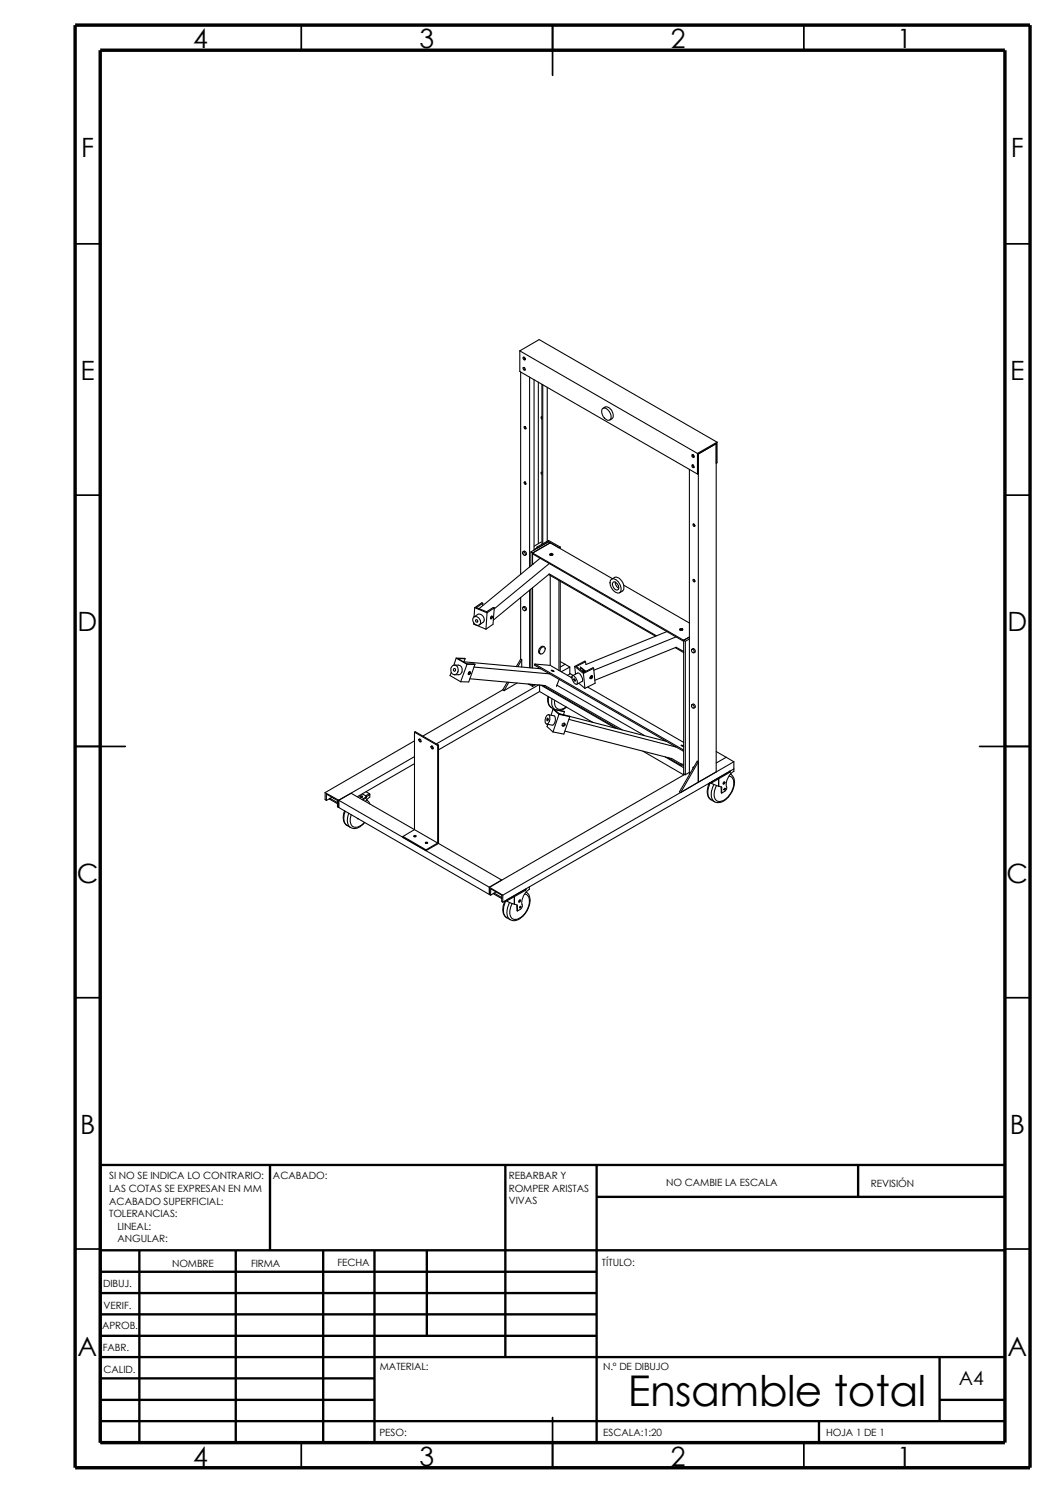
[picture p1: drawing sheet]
<svg xmlns="http://www.w3.org/2000/svg" width="210mm" height="297mm" viewBox="0 0 210 297" stroke-linecap="round" stroke-linejoin="round" font-family="sans-serif">
<g fill="none" stroke="#000" stroke-width=".34">
<path d="M59.9 5v5M109.9 5v10M159.9 5v5M14.9 48.5h5M199.9 48.5h5M14.9 98.5h5M199.9 98.5h5M14.9 148.5h10M194.9 148.5h10M14.9 198.5h5M199.9 198.5h5M14.9 248.5h5"/>
<path d="M199.9 248.5h5M59.9 287v5M109.9 282v10M159.9 287v5"/>
</g>
<g fill="none" stroke="#000" stroke-width=".47">
<path d="M53.7 231.8v17M100.5 231.8v38.2M118.7 231.8v55.2M118.7 238.1h81.2M170.7 231.8v6.3M199.9 231.8h-180v55.2M19.9 248.8h180M19.9 257.3h98.8M19.9 253h98.8M27.7 248.8v38.2M46.9 248.8v38.2M64.3 248.8v38.2"/>
<path d="M74.5 248.8v38.2M84.9 248.8v17M19.9 265.8h98.8M19.9 261.5h98.8M19.9 278.5h54.6M19.9 274.2h54.6M19.9 270h180M186.9 278.5h13M186.9 270v12.7M19.9 282.7h180M162.9 282.7v4.3"/>
</g>
<path d="M14.9 5h190v287h-190zM19.9 10h180v277h-180z" fill="none" stroke="#000" stroke-width=".68" stroke-linecap="butt"/>
<g fill="none" stroke="#000" stroke-width=".21">
<path d="M103.4 69.8l3.9-2.2 35.4 20.4M103.4 69.8l35.4 20.4M103.4 69.8v4.1l35.4 20.4M103.6 74v40.3M104.1 73.2a.28 .28 0 0 1 .4 .1 .28 .28 0 0 1-.2 .4zM104.1 71.1h.3a.26 .26 0 0 1 .2 .3 .26 .26 0 0 1-.3 .2 .26 .26 0 0 1-.2-.3zM104.2 71.1l.2 .4M104.2 73.1l.3 .5M104.3 71.3h.2M104.4 71.4l.1-.1-.1 .2M104.4 71.5h.1M105.4 75v37.8"/>
<path d="M106.3 75.5v34M107.1 76v32.1M107.8 76.5v31.8M108 76.5v31.7M108.9 77v30.7M104.3 96l.2-.1 .1 .5-.2-.1zM104.3 84.9l.3 .1v.3a.28 .28 0 0 1-.3-.1 .28 .28 0 0 1 0-.3zM104.4 84.9l.2 .4M104.4 95.9l.2 .4M107.8 82.9h-.1l.1 .5M107.8 94h-.1l.1 .4M119.8 81.4a.97 .97 0 0 1 1.5 .6l.1 .1a1.27 1.27 0 0 1 0 1.4 1.21 1.21 0 0 1-1.6-1l-.1-.4z"/>
<path d="M120 81.2l.4-.2a1.55 1.55 0 0 1 1.6 1.5l-.1 .6-.6 .5M137.2 93.4v60.7M137.7 90.5h.2a.24 .24 0 0 1 .2 .3 .24 .24 0 0 1-.2 .2l-.2-.2zM137.7 92.5a.4 .4 0 0 1 .3 .5h-.2zM137.8 90.7h.2M137.8 90.5l.2 .4M137.8 92.5l.1 .3 .2 .2M137.9 90.8l.1-.1v.2M138 90.9h.1M138.8 90.2v4.1M138.9 94.2l-.1 .1M142.5 88.3l-3.6 2v65.3"/>
<path d="M142.5 88.3v65.3l-3.6 2M142.5 88.3l-3.6 2M142.7 88l-3.9 2.2M142.7 88v4.1l-.2 .1M103.6 118.9v12.2M104 109.8h.2a.47 .47 0 0 1 .3 .7l-.4-.1zM104.1 109.8l.3-.1a.44 .44 0 0 1 .3 .4 .44 .44 0 0 1-.3 .4M105.4 117.4v15.4M105.6 109.8l.4 .2M105.6 109.8v2.8M105.6 117.2v15.7M106 110v2.3"/>
<path d="M106 116.9v16M106 110l30 17.4M106 110.2l30 17.4M106.1 112.2l-.1 .1M106.8 109l-.5 .3M106.8 108.8l2.3-1.3 2.4 1.3M106.8 108.8v.3M107.4 111.1l-12.1 10M107.7 107.8l-1.4 .9M109.1 107.8l2.1 1.2 .3-.2M109.1 107.8l-2 1.2-.3-.2M109.1 107.8l-3.5 2"/>
<path d="M109.1 107.8l.4 .2M109.1 114.3l21.3 12.3M109.3 112.1l-11 9.1M109.3 114.2l-11.1 9.2M109.3 114.2l21.3 12.3M109.4 110.2l.4-.1 .2 .2-.4 .2zM109.5 110.4h.5zM109.5 114.5v17.9M109.5 108l-3.5 2M109.5 108l12.4 7.1M109.5 110.4h.4M111.2 115.5v17.9"/>
<path d="M111.5 108.8v.3M111.5 115.7v17.8M121.7 115.2a1.72 1.72 0 0 1 1.8 1.6l.1 .6a.7 .7 0 0 1-.6 .6 .7 .7 0 0 1-.7-.3 1.78 1.78 0 0 1-.6-2.5zM121.7 115.2l.6-.3a1.71 1.71 0 0 1 1.8 1.6l-.1 .9-.7 .5M122 115.9a.91 .91 0 0 1 1.1 .9 .49 .49 0 0 1-.4 .6 .49 .49 0 0 1-.6-.4l-.3-.7zM122.4 115.9l.2 .6 .5 .5M122.4 115.8v.1M124.1 116.4l13.1 7.6M137.9 104.3h.2a.2 .2 0 0 1 .2 .2 .2 .2 0 0 1-.3 .2zM137.9 115.3a.23 .23 0 0 1 .3 .1 .23 .23 0 0 1-.2 .3zM138 104.3l.3 .3M138 115.3l.3 .4"/>
<path d="M138.2 104.5v.1M138.2 115.5v.2M89.8 133.8l-.3 .6 2.2 1.2M90 132.5a.84 .84 0 0 1 1 .2 .84 .84 0 0 1 .1 1.1 .7 .7 0 0 1-.8 .4 .7 .7 0 0 1-.6-.7v-.5zM90.3 133.1l.2-.1 .1 .4a.22 .22 0 0 1-.2 .2 .22 .22 0 0 1-.2-.2zM90.4 132.3l1 .1 .3 .2 .2 .5v.7l-.3 .4h-1.2M90.8 130.9l-.5 1.4M90.8 130.9l2.1 1.3M90.8 130.9l1.7 .2M92.2 131.7l15.4 1.4M92.5 131.1l-1.4-.1 1.8 1.1h1.4l.2 .1M92.5 131.1l-.2 .6"/>
<path d="M92.9 132.2l-1.2 3.4M92.9 132.2h1.6M93.3 133.7l-.1 .3M93.4 133.6l.2 .1v.2l-.3 .3-.1-.3zM93.4 133.6v.3l-.2 .2 .2-.3M93.5 135l15 1.4 15.3 8.8M94.2 122.9a.97 .97 0 0 1 1.2 .2 .97 .97 0 0 1 .1 1.1 .93 .93 0 0 1-1.4-.8zM94.2 123.9v.3l2.5 1M94.3 122.8l.7-.5a1 1 0 0 1 1.1 .4 1 1 0 0 1 0 1.1l-.7 .5M94.3 132.7l15 1.4M94.4 120.9l-.1 1.8M94.4 120.9l2.5 1"/>
<path d="M94.5 132.2l-1.2 3.5-1.6-.1M96.1 120l-1.3 .9 2 .8 1.3-.8h.2M96.1 120l-.3-.1-1.4 1M96.1 120l-.1 .5M96.9 121.9l-.2 3.3M97.7 122.7a.15 .15 0 0 1 .1-.1 .15 .15 0 0 1 .2 .1l-.1 .2a.17 .17 0 0 1-.1 .2 .17 .17 0 0 1-.2-.1zM97.8 122.6l-.2 .4M97.8 122.6l-.2 .5M97.8 122.6h.1M98.3 120.9l-1.4 1M98.3 120.9l-.2 3.3-1.4 1M100 137.2l.3 .2"/>
<path d="M100 137.2l-15.8 9.2M100.9 135.7l-.9 1.5M101.2 135.8l-.9 1.6M102.9 135.9l-2.6 1.5M103.6 131.1l.2 .2M103.6 131.1l-.9 1.5M103.8 131.3l-.8 1.3M103.8 131.3v1.4M104 120.9a.33 .33 0 0 1 .3-.1 .33 .33 0 0 1 .2 .4l-.1 .3-.3-.1zM104.1 120.8l.2-.1a.41 .41 0 0 1 .4 .3 .41 .41 0 0 1-.3 .5M105.1 136.1l.3 .1M105.4 136.1v.1"/>
<path d="M105.5 136.1l-.1 .1M105.6 136.1v.3l.4 .2M106 136.2v.4M106.4 132.1l29.6 17.1M106.4 132.1l3.1 .3M106.4 132.1l-.1 .2 29.7 17.2M106.5 136.2l-.5 .4M107.1 136.3l-20.3 11.7M107.4 137.6l10.5 6.1M107.4 136.3v1.3M107.4 137.6l-20.2 11.6M107.6 129a.48 .48 0 0 1 .7-.3 .48 .48 0 0 1 .1 .8l-.5 .5a.34 .34 0 0 1-.5-.1v-.4z"/>
<path d="M107.6 136.3l14.8 8.6M107.9 136.4l15 8.6M108.3 128.7a.89 .89 0 0 0-1.2 1l.2 .3 .2 .1M109 138.6l.1 1.4 .6 .8M109.1 138.6l.1 1.6 .5 .6M109.5 132.4l4.3 2.5M109.6 133.3h.3l.3 .3zM109.9 139l-.1 1.3 .6 .8-.7-.3M110.4 139.3a1.35 1.35 0 0 0 1.1 1.8l1.1-.5M110.8 136.3l17.4 10M111.3 135.2l-.6 1.4M111.5 131.6l.9 .6"/>
<path d="M112.4 132.2l-.9 .5M112.4 132.2l1 .5M113.4 134l.6 .4M113.4 132.7l-1.7 .9M113.4 132.7v1.4l-.5 .3M113.8 134.7h-.2M113.8 134.5a1.25 1.25 0 0 1 1 1.6 1.47 1.47 0 0 1-1-1.6zM113.9 134.5l1-.6h.3l.4 .5 .3 .7v.4l-1.1 .6M114.2 135l.2 .2v.4zM114.3 132.6l1.8 1.4M114.3 132.6l.2 1.5M115.1 135.9l1.3 1"/>
<path d="M115.4 132.7l1.1 .9M115.5 133.3v-.5l1 .8M116.1 133.3l-.2 .3M116.1 134l.3 2.9M116.1 133.8h.1M116.2 133.6l.1-.1-.3 .2M116.2 133.3l-.3 .3M116.4 133.5l-.2 .2M116.5 131.7l-.1-.2-2.1 1.1M116.5 131.7l-1.8 .9 1.4 1.2M116.9 136.7l19.1 11M117.5 134.6l.3-.1a.38 .38 0 0 1-.3 .5h-.1z"/>
<path d="M117.7 134.5l-.3 .3M117.8 134.5a.38 .38 0 0 1-.4 .4l.3-.2zM118.1 133l-2 1M118.1 133l-.1-.2-1.9 1M118.1 133l.3 2.9-2 1M132.7 125.6l-16.1 6.6-.1-.5M134.4 128.9l1.6 .9M134.5 126.7l-16.3 6.6M135.2 125.2l.5-.1 .1 .2-.4 .1zM135.3 125.3h.5zM135.4 125.4h.3M136 129.6l-1.5-.8-16.1 6.5"/>
<path d="M136 127.4l.4 .2M136 127.4v26.5l.4 .2M136.4 127.6v26.5M137.2 127.1l-.8 .5M137.2 126.7l-1.2 .7M137.6 129.2h.2l.2 .2a.24 .24 0 0 1 .1 .3 .24 .24 0 0 1-.3 .1l-.2-.3zM137.7 129.2l.3-.2 .3 .3v.4l-.3 .2M64.7 157.7l2.7 1.5M64.7 157.7v1.4l.2 .2M64.9 159.3v-1.3l2.2 1.3v1.2l.3 .2M65.6 158.9l.1 .1M65.7 159v-.2l1.4 .9"/>
<path d="M65.7 159l1.4 .9M66 158.6l-1.1 .7M66.4 158.8l.1 .1M66.4 158.8h.1M67.4 159.2l30 17.3M67.4 159.2v1.5M67.4 159.2l2.4-1.4 12.7 7.3M71.6 158.4l.4-.1 .1 .2-.4 .1zM71.7 158.6h.4M72.1 157.9l.8 .5-.1 .2M72.8 158.6l-.8 .4M72.8 158.6v.2"/>
<path d="M72.8 158.8l-.6 .3M72.8 157.5l.7 .4M72.9 159.1l.7 .8M73.5 157.9l.1 .2M73.5 157.9l-.7 .4M73.6 158.1l-.7 .4-.1 .3M73.6 158.1v.5l-.9 .8M82.5 145.7l.1-.1 4.6 2.7M82.5 145.7l4.6 2.6M82.5 145.7v19.4M82.5 150.5l-15.1 8.7M82.5 147.4l-17.8 10.3"/>
<path d="M82.5 151.9l-11.4 6.6M83.4 147.1h.2a.27 .27 0 0 1 .2 .3 .27 .27 0 0 1-.2 .2zM83.5 147v.3l.3 .2M85.8 148.5h.2a.28 .28 0 0 1 .2 .3 .28 .28 0 0 1-.2 .2l-.2-.3zM85.9 148.4l.3 .5M86 148.5h-.1M87.1 148.3v19.4M87.2 148.3h-.1M87.2 148.3v19.5M108.8 142.4a.33 .33 0 0 1 .4-.2 .33 .33 0 0 1 .2 .4l-.1 .9a.49 .49 0 0 1-.7 .4l-.1-.7zM108.8 143l.3-.1-.2 .5zM109 144.1l-.2 .5 1.2 1"/>
<path d="M109.1 142.2l1.2 .3 .2 .3v.6l-.3 .8-.2 .1-1.2-.2M110 141.1l-.4 1.2M110 141.1l1.2 1M110 141.1l2.3 .5M111.2 142l1.3 .3M111.2 142.1l-1.2 3.5M111.2 142.1l2.2 .5M111.9 144a.3 .3 0 0 1 .3-.1 .3 .3 0 0 1 .2 .2v.1a.31 .31 0 0 1-.2 .3 .31 .31 0 0 1-.4-.1zM112.3 143.9v.1a.34 .34 0 0 1-.1 .3 .34 .34 0 0 1-.4 .1l.4-.2zM112.3 141.6l-2-.4 1 .9 2.1 .5M112.3 141.6l-.2 .6M112.4 145.5l21.2 5.4 2 1.1"/>
<path d="M112.7 140.7l-.6 .4-.7 .3M113.2 143.1l21.3 5.5M113.4 142.5l19.2 5M113.4 142.6l-1.2 3.4-2.2-.4M127.9 149.4l8.2 4.8M132.3 150.6l3.7 2.1M132.9 150.7l2.6 1.5M135.5 152.2l.5 .1M135.6 152l-.1 .2M135.6 152l.4 .1M136 148.4l-.5-.1 .5 .2M136.3 154.1l-38.9 22.4"/>
<path d="M137.2 153.7l-.8 .4M137.6 140.2l.4 .1a.3 .3 0 0 1 .2 .4 .3 .3 0 0 1-.4 .2 .3 .3 0 0 1-.2-.3zM137.7 140.2l.3-.1 .3 .2v.4l-.3 .2M138 152.7l-.1-.1v.3M138.7 151.4l.2 .2-3.5 6.1-.2-.1zM138.9 155.6l-3.5 2.1M141.1 155.8l-.2 .6a3.1 3.1 0 0 0-.1 1.9l.3 .4 .4 .4M141.3 155.7h.3M141.3 155.7l-.3 .9-.2 1.4 .5 1 .9 .5M141.4 155.8l1.6 .6M142 156.1l-.4 1.1-.1 1.2 .2 .6 .5 .5M142.5 149.5l2 1.2"/>
<path d="M143 156.4h.1M143 154.9v1.5M143 156.4l.6 .2v1.2M143.5 156.6l.1 1.2M144 155.6h.2l-.2 .4a.19 .19 0 0 1-.2-.2 .19 .19 0 0 1 .2-.2zM144.1 157l.2-.2-.1 .4-.2-.1zM144.1 155.6v.2l-.2 .2M144.5 150.7l-2 1.1M144.5 150.7l1.5 .9M145 154.4a1.56 1.56 0 0 1 .9 2.1 3.4 3.4 0 0 1-2.9 2.9 1.46 1.46 0 0 1-.8-2l.4-1.1M145.2 153.6v-.2l-3.6 2.1v.2M145.2 153.6l-3.6 2.1"/>
<path d="M145.3 153.4l-.1 .2M145.4 154h-.1a2.58 2.58 0 0 1 .4 3.4 3.3 3.3 0 0 1-3.2 2.2l-.3-.1M146 151.6v1.9a3.1 3.1 0 0 0-1.4 3v.5l-.3 .4-.7 .4M146 151.6l-46 26.5M146 153l-46 26.5M67.4 160.7l30 17.3M68.5 161.3a2.29 2.29 0 0 0 .6 3M68.7 161.4a2.27 2.27 0 0 0 .4 2.9M69.1 164.3l.7 .3M69.4 161.8a2.27 2.27 0 0 0 .4 2.8M69.9 162.1h-.1a2.22 2.22 0 0 0 .2 2.2 1.82 1.82 0 0 0 2.5-.7M71.1 162.8l.1 .1"/>
<path d="M71.2 162.9h.1M72.6 163.7a2.27 2.27 0 0 1-2.8 .9M80.2 166.4l4.6 2.7M80.2 166.4v.2l4.6 2.6M82.3 166.3l.2-.1 .3 .2-.3 .1zM82.4 166.5h.3M82.5 165.1l4.6 2.6M82.5 165.1l-2.3 1.3M84.7 167.6h.3l.1 .1-.4 .1zM84.7 167.8h.3M84.8 169.1v.1M87.1 167.7l-2.3 1.4"/>
<path d="M87.2 167.8l-2.4 1.4M87.2 167.8l12.6 7.3-2.4 1.4M97.4 176.5v1.5M97.4 176.5l2.6 1.6M97.4 178l.2 .1M97.6 178.1v-1.3l2.2 1.3v1.3l.2 .1M98.1 177.8l1.7 1M98.3 177.7l1.5 .9M98.7 177.5l-1.1 .6M100 178.1v1.4M100.5 179.3a2.53 2.53 0 0 0 .3 3.3M100.6 179.2h.3"/>
<path d="M100.7 179.2a2.59 2.59 0 0 0 .1 3.3v.1M100.8 179.2l1.5 .7M101.4 179.5a3.1 3.1 0 0 0-.1 3.4l.2 .1M102.3 179.9h.1M102.3 178.4v1.5M102.4 178.4v1.5M102.4 179.9l.5 .2 .1 1.1M103.3 179.2l.1-.2a.24 .24 0 0 1 .1 .3 .24 .24 0 0 1-.3 .2zM103.5 179l-.3 .5M104.4 177.9h.2a1.95 1.95 0 0 1 .4 2.7 3.1 3.1 0 0 1-2.7 2.3 1.13 1.13 0 0 1-.9-1.1l.2-1.3 .3-.8M104.6 177.1v-.2l-3.7 2.1v.2M104.6 177.1l-3.7 2.1"/>
<path d="M104.6 176.9v.2M104.7 177.5a2.59 2.59 0 0 1 .3 3.3 3.5 3.5 0 0 1-3.1 2.3l-.4-.1M105.3 176.4v.5a3.5 3.5 0 0 0-1.4 3.5l-.2 .4-.7 .4M100.8 182.6l.7 .4M102.8 180l.2 1.2"/>
<circle cx="94.8" cy="123.5" r=".24"/>
<circle cx="103.5" cy="180.4" r=".16"/>
</g>
<text font-size="8.4" x="124.9" y="279.7">Ensamble total</text>
<g font-size="5.3">
<text x="38.4" y="9.6">4</text>
<text x="83.4" y="9.6">3</text>
<text x="133.5" y="9.6">2</text>
<text x="178.5" y="9.6">1</text>
<text x="16.1" y="31.3">F</text>
<text x="201.1" y="31.3">F</text>
<text x="16" y="75.6">E</text>
<text x="201" y="75.6">E</text>
<text x="15.5" y="125.6">D</text>
<text x="200.4" y="125.6">D</text>
<text x="15.3" y="175.6">C</text>
<text x="200.3" y="175.6">C</text>
<text x="15.9" y="225.6">B</text>
<text x="200.9" y="225.6">B</text>
<text x="15.5" y="269.8">A</text>
<text x="200.4" y="269.8">A</text>
<text x="38.4" y="291.6">4</text>
<text x="83.4" y="291.6">3</text>
<text x="133.5" y="291.6">2</text>
<text x="178.5" y="291.6">1</text>
</g>
<text font-size="3.9" x="190.8" y="275.5">A4</text>
<g font-size="2">
<text x="21.7" y="234.7">SI NO SE INDICA LO CONTRARIO:</text>
<text x="21.7" y="237.2">LAS COTAS SE EXPRESAN EN MM</text>
<text x="21.7" y="239.6">ACABADO SUPERFICIAL:</text>
<text x="54.3" y="234.7">ACABADO:</text>
<text x="101.2" y="239.6">VIVAS</text>
<text x="101.2" y="234.6">REBARBAR Y</text>
<text x="101.2" y="237.1">ROMPER ARISTAS</text>
<text x="132.5" y="236">NO CAMBIE LA ESCALA</text>
<text x="173.3" y="236.2">REVISIÓN</text>
<text x="21.7" y="242.1">TOLERANCIAS:</text>
<text x="23.4" y="244.6">LINEAL:</text>
<text x="23.4" y="247.1">ANGULAR:</text>
<text x="67.1" y="252">FECHA</text>
<text x="119.8" y="252">TÍTULO:</text>
<text x="20.5" y="256.1">DIBUJ.</text>
<text x="34.2" y="252.1">NOMBRE</text>
<text x="50" y="252">FIRMA</text>
<text x="20.6" y="260.4">VERIF.</text>
<text x="20.3" y="264.5">APROB.</text>
<text x="20.4" y="268.8">FABR.</text>
<text x="20.6" y="273.2">CALID.</text>
<text x="75.6" y="272.6">MATERIAL:</text>
<text x="120" y="272.6">N.º DE DIBUJO</text>
<text x="75.5" y="285.6">PESO:</text>
<text x="120" y="285.7">ESCALA:1:20</text>
<text x="164.4" y="285.7">HOJA 1 DE 1</text>
</g>
</svg>
